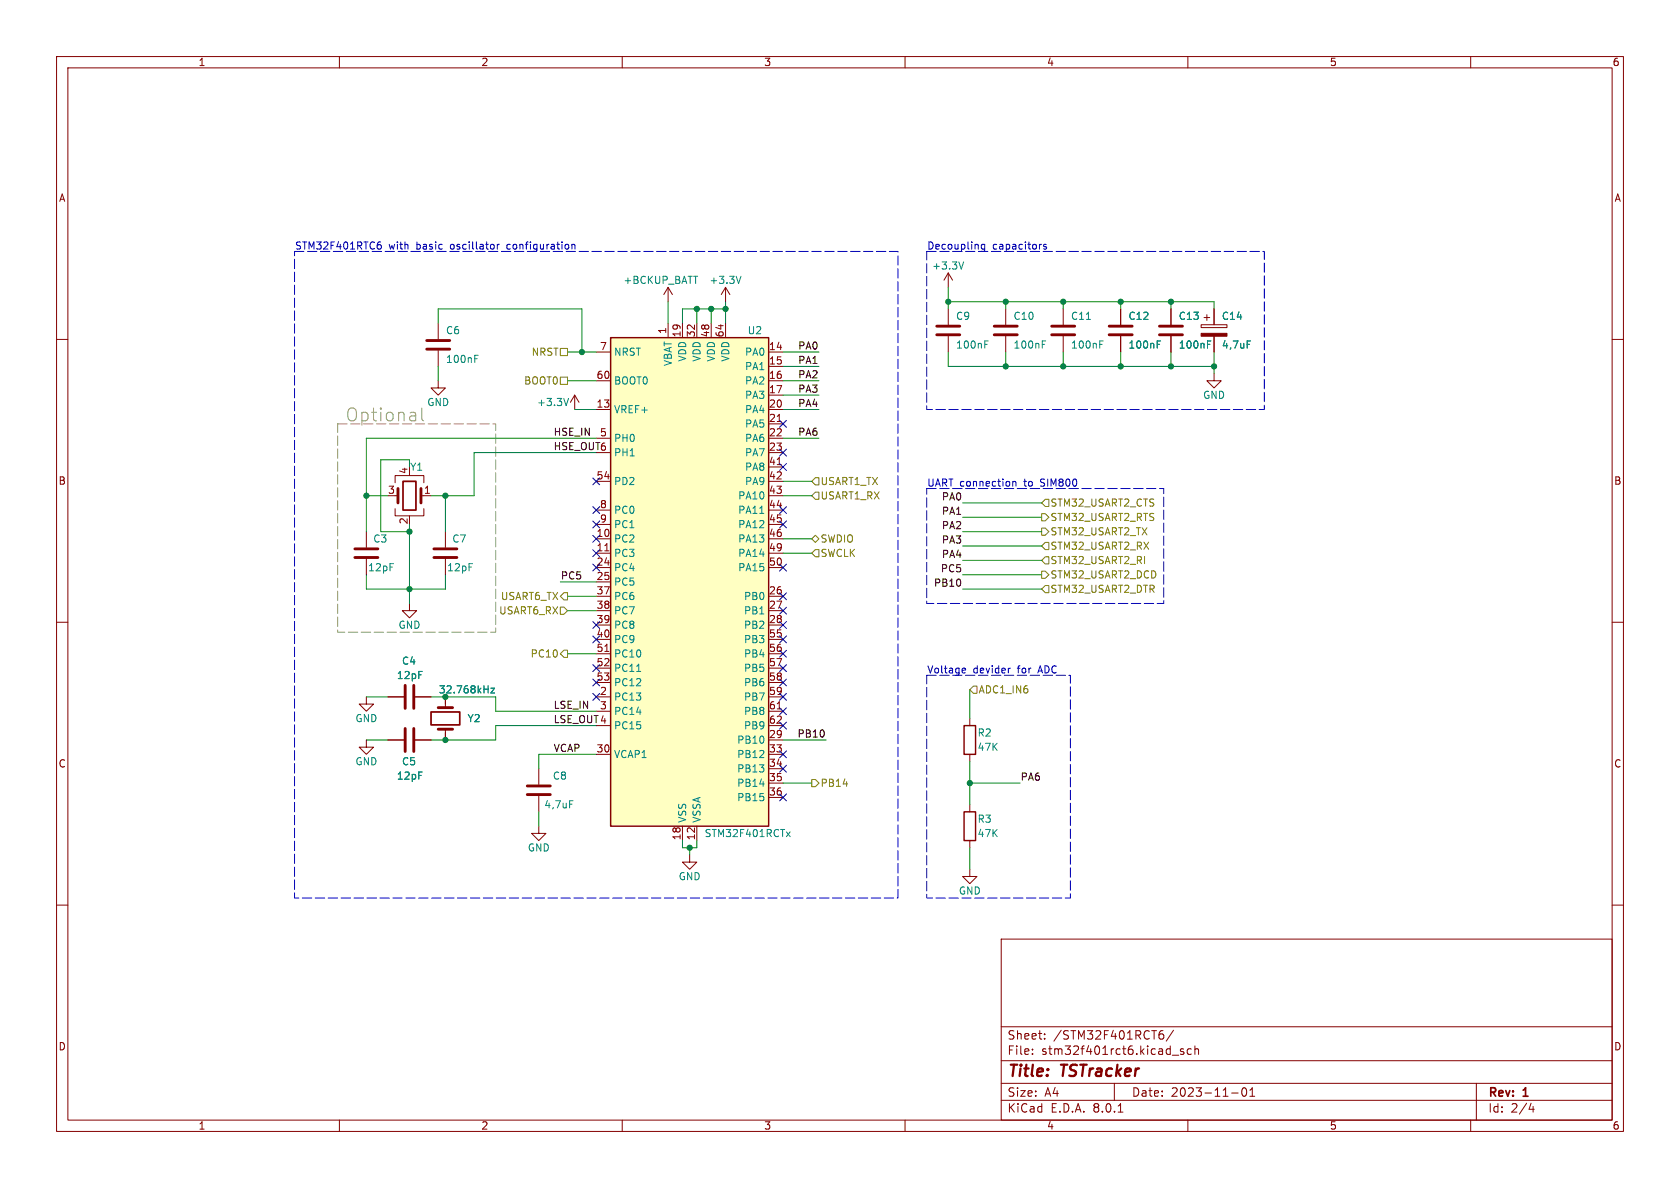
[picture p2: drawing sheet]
<svg xmlns="http://www.w3.org/2000/svg" width="297mm" height="210mm" viewBox="0 0 297 210" stroke-linecap="round" stroke-linejoin="round" font-family="sans-serif">
<g fill="none" stroke="#840000" stroke-width=".18">
<path d="M10 10h277v190h-277zM12 12h273v186h-273zM60 10v2M110 10v2M160 10v2M210 10v2M260 10v2M10 60h2M77.5 57.2v2.7M118.1 50.8l-.8 1.3M118.1 50.8v2.5M118.1 50.8l.8 1.3"/>
<path d="M128.3 50.8l-.8 1.3M128.3 50.8v2.5M128.3 50.8l.7 1.3M167.6 48.3v2.5M167.6 54.6v2.8M167.6 59.4v2.8M167.6 48.3l-.7 1.2M167.6 48.3l.8 1.2M177.8 54.6v2.8M177.8 59.4v2.8M188 54.6v2.8M188 59.4v2.8"/>
<path d="M198.1 54.6v2.8M198.1 59.4v2.8M207 54.6v2.8M207 59.4v2.8M212.3 57.4h4.6v.5h-4.6zM212.9 56.1h1M213.4 55.6v1M214.6 54.6v2.8M214.6 59.4v2.8M285 60h2M77.5 67.3v1.3h1.2l-1.2 1.3-1.3-1.3h1.3M77.5 62v2.8"/>
<path d="M101.6 69.9l-.8 1.2M101.6 69.9v2.5M101.6 69.9l.8 1.2M214.6 66v1.3h1.3l-1.3 1.3-1.2-1.3h1.2M64.8 94v2.8M64.8 98.8v2.8M69.8 85.3v-1.2h5.1v1.2M69.8 89.9v1.3h5.1v-1.3M69.8 87.6h.6M72.4 91.2v.2M74.9 87.6h1.3M78.7 94v2.8"/>
<path d="M78.7 98.8v2.8M10 110h2M72.4 106.7v1.3h1.3l-1.3 1.2-1.3-1.2h1.3M285 110h2M64.8 123.2v1.3h1.2l-1.2 1.2-1.3-1.2h1.3M68.6 130.8h2.8M68.6 123.2h2.8M73.4 130.8h2.8M73.4 123.2h2.8M78.7 123.2v1.9M78.7 128.9v1.9M95.2 135.9v2.8"/>
<path d="M171.4 127v1.3M171.4 133.4v1.2M10 160h2M95.2 146.1v1.2h1.3l-1.3 1.3-1.2-1.3h1.2M95.2 140.7v2.8M171.4 153.7v1.2h1.3l-1.3 1.3-1.2-1.3h1.2M171.4 142.2v1.3M171.4 148.6v1.3M285 160h2M177 166h108v32h-108zM60 198v2M110 198v2"/>
<path d="M160 198v2M177 194.5h108M177 191.5h108M177 187.5h108M177 181.5h108M182.5 186.3v.1M182.5 185.5v.1M184.7 183.6v.1M184.7 182.8v.1M197 191.5v3M197.7 196.6h.8M205 182.8h.5l.2 .3-.1 .5h-.6"/>
<path d="M205.6 182.2l-.5 .1M207.2 186.5h1.2M207.5 182.1l-1.3 2M209.2 185.5l-.3-.1-.2 .2v.2l.5 .2v.3h-.5M210 198v2M210.6 185.5l-.4-.1-.3 .3v.4l.1 .2h.6M211.2 185.5l.3-.1 .3 .1 .1 .9M211.2 184.9v1.5M217.7 193.2h1.2M219.7 192.4l.2-.1a.81 .81 0 0 1 .6 .6 .81 .81 0 0 1-.3 .8l-.2 .1a.81 .81 0 0 1-.3-1.4zM221 193.8h.8M221 192.7l.4-.4v1.5"/>
<path d="M260 198v2M261 191.5v6.5M270.7 195l-.4 1.1h.9M271 195.6v1"/>
</g>
<g fill="none" stroke="#840000" stroke-width=".51">
<path d="M165.6 59.2h4.1M165.6 57.7h4.1M175.8 59.2h4M175.8 57.7h4M185.9 59.2h4.1M185.9 57.7h4.1M196.1 59.2h4.1M196.1 57.7h4.1M205 59.2h4M205 57.7h4M75.4 61.7h4.1M75.4 60.2h4.1"/>
<path d="M62.7 97h4.1M62.7 98.6h4.1M70.4 86.4v2.5M74.4 86.4v2.5M76.7 97h4.1M76.7 98.6h4.1M71.6 121.2v4M71.6 128.8v4M73.2 121.2v4M73.2 128.8v4M77.5 125.1h2.5M77.5 128.9h2.5"/>
<path d="M93.2 138.9h4.1M93.2 140.5h4.1"/>
</g>
<g fill="none" stroke="#008484" stroke-width=".18">
<path d="M131 48.8l-.4 1.3M170.4 46.3l-.5 1.3M192.1 56.5h.7M83.9 63.4h.5M83.9 62.8h.6M100.5 70.4l-.4 1.3M174.1 60.9h.4M174.1 60.3h.6M184.3 60.9h.4M184.3 60.3h.6M194.4 60.9h.4M194.4 60.3h.6"/>
<path d="M204.6 60.9h.4M204.6 60.3h.6M213.5 60.9h.4M213.5 60.3h.6M220.5 60.3h.6M86.8 121.7h.6l-.6 .8h.6M100.7 141.5h.6"/>
</g>
<path d="M71.2 85.1h2.3v5.1h-2.3zM76.2 125.9h5.1v2.2h-5.1z" fill="none" stroke="#840000" stroke-width=".3"/>
<path d="M170.4 128.3h2.1v5.1h-2.1zM170.4 143.5h2.1v5.1h-2.1z" fill="none" stroke="#840000" stroke-width=".25"/>
<path d="M212.3 58.9h4.6v.5h-4.6z" fill="#840000" stroke="#840000" stroke-width=".18"/>
<path d="M107.9 59.7h28v86.4h-28z" fill="#ffffc2"/>
<path d="M107.9 59.7h28v86.4h-28z" fill="none" stroke="#840000" stroke-width=".25"/>
<g fill="none" stroke="#840000" stroke-width=".18">
<path d="M118.1 57.2v2.5M120.6 57.2v2.5M123.2 57.2v2.5M125.7 57.2v2.5M128.3 57.2v2.5M198.1 54.6v2.8M198.1 59.4v2.8M207 54.6v2.8M207 59.4v2.8M214.6 54.6v2.8M214.6 59.4v2.8M105.4 72.4h2.5"/>
<path d="M105.4 62.2h2.5M105.4 67.3h2.5M105.4 77.5h2.5M135.9 72.4h2.5M135.9 62.2h2.5M135.9 64.8h2.5M135.9 67.3h2.5M135.9 69.9h2.5M135.9 74.9h2.5M135.9 77.5h2.5M137.4 74.5h.7M105.4 95.3h2.5"/>
<path d="M105.4 97.8h2.5M105.4 80h2.5M105.4 85.1h2.5M105.4 90.2h2.5M105.4 92.7h2.5M106.9 97.4h.7M135.9 95.3h2.5M135.9 97.8h2.5M135.9 80h2.5M135.9 82.6h2.5M135.9 85.1h2.5M135.9 87.6h2.5"/>
<path d="M135.9 90.2h2.5M135.9 92.7h2.5M137.4 82.1h.7M105.4 100.3h2.5M105.4 102.9h2.5M105.4 105.4h2.5M105.4 108h2.5M105.4 110.5h2.5M105.4 113h2.5M105.4 115.6h2.5M105.4 118.1h2.5M106.9 115.2h.7"/>
<path d="M135.9 100.3h2.5M135.9 105.4h2.5M135.9 108h2.5M135.9 110.5h2.5M135.9 113h2.5M135.9 115.6h2.5M135.9 118.1h2.5M64.8 130.8v1.3h1.2l-1.2 1.3-1.3-1.3h1.3M68.6 123.2h2.8M68.6 130.8h2.8M73.4 123.2h2.8M73.4 130.8h2.8"/>
<path d="M78.7 123.2v1.3M78.7 129.5v1.3M105.4 123.2h2.5M105.4 125.7h2.5M105.4 133.4h2.5M105.4 128.3h2.5M105.4 120.7h2.5M135.9 123.2h2.5M135.9 130.8h2.5M135.9 125.7h2.5M135.9 133.4h2.5M135.9 135.9h2.5"/>
<path d="M135.9 138.4h2.5M135.9 128.3h2.5M135.9 120.7h2.5M137.4 125.3h.7M120.6 146.1v2.5M121.9 151.1v1.3h1.3l-1.3 1.3-1.3-1.3h1.3M123.2 146.1v2.5M135.9 141h2.5"/>
</g>
<path d="M204.6 60.3h.6M204.6 60.9h.4M213.5 60.3h.6M213.5 60.9h.4M220.5 60.3h.6M134.3 90.7h.7M112.5 118.7h.8M86.8 121.7h.6l-.6 .8h.6M139 147.1l.7 .8M139.7 147.1l-.7 .8" fill="none" stroke="#008484" stroke-width=".18"/>
<g fill="none" stroke="#848400" stroke-width=".18">
<path d="M99.1 66.7h1.2v1.2h-1.2zM99.1 61.6h1.2v1.3h-1.2zM143.5 95.3l.6-.7 .7 .7-.7 .6zM144.1 84.5h.7v1.2h-.7l-.6-.6zM144.1 87h.7v1.3h-.7l-.6-.7zM144.1 97.2h.7v1.2h-.7l-.6-.6zM184.1 90.8h.7l.6 .6-.6 .7h-.7zM184.1 93.3h.7l.6 .7-.6 .6h-.7zM184.8 88.3h.6v1.2h-.6l-.7-.6zM184.8 98.4h.6v1.3h-.6l-.7-.6zM184.8 95.9h.6v1.3h-.6l-.7-.7zM99.1 107.3h.6l.6 .7-.6 .6h-.6z"/>
<path d="M99.7 104.8h.6v1.2h-.6l-.6-.6zM99.7 114.9h.6v1.3h-.6l-.6-.6zM184.1 101h.7l.6 .6-.6 .6h-.7zM184.8 103.5h.6v1.3h-.6l-.7-.7zM143.5 137.8h.6l.7 .6-.7 .7h-.6zM172.1 121.3h.6v1.3h-.6l-.7-.7z"/>
</g>
<g fill="none" stroke="#0000c2" stroke-width=".18">
<path d="M66.9 43.3h.3l.2 .2-.1 .4-.4 .1M67.3 42.8h-.4M87.9 43.2v.8M88.3 43.2l-.4 .2M101.1 43.3l.2-.1 .3 .1v.7M101.1 43.2v.8M174.1 43.2v1l-.3 .3-.3-.1M174.1 43.3l-.4-.1-.2 .2 .1 .6h.5M184 43.2h.1M185 43.3l-.3-.1-.2 .2 .1 .2 .4 .1v.3h-.5M179 85.1v.8M179 85.2l.2-.1 .3 .1 .1 .7"/>
<path d="M170.3 118.1l.3 .1 .1 .2-.6 .1M170.6 118.9l-.3 .1M178.6 118.1l-.2 .1"/>
</g>
<path d="M74.6 72.1v2l.3 .3" fill="none" stroke="#848484" stroke-width=".18"/>
<path d="M52.1 44.5h106.6v114.3h-106.6zM163.8 44.5h59.7v27.9h-59.7zM163.8 86.4h41.9v20.3h-41.9zM163.8 119.4h25.4v39.4h-25.4z" fill="none" stroke="#0000c2" stroke-width=".18" stroke-dasharray="1.7 .6"/>
<path d="M59.7 74.9h27.9v36.9h-27.9z" fill="none" stroke="#848484" stroke-width=".18" stroke-dasharray="1.7 .6"/>
<g fill="none" stroke="#008400" stroke-width=".18">
<path d="M77.5 57.2v-2.6h25.4v7.6M118.1 53.3v3.9M123.2 54.6v2.6M125.7 54.6v2.6M128.3 54.6h-7.7v2.6M128.3 53.3v3.9M167.6 53.3h47v1.3M167.6 50.8v3.8M177.8 53.3v1.3M188 53.3v1.3M198.1 53.3v1.3M207 53.3v1.3"/>
<path d="M77.5 64.8v2.5M100.3 62.2h5.1M100.3 67.3h5.1M101.6 72.4h3.8M105.4 77.5h-40.6v16.5M138.4 62.2h6.4M138.4 77.5h6.4M138.4 72.4h6.4M138.4 67.3h6.4M138.4 69.9h6.4M138.4 64.8h6.4M167.6 62.2v2.6h47"/>
<path d="M177.8 62.2v2.6M188 62.2v2.6M198.1 62.2v2.6M207 62.2v2.6M214.6 62.2v3.8M64.8 87.6h3.8M72.4 82.6v-1.3h-5.1v12.7h5.1M72.4 92.7v14M78.7 87.6v6.4M105.4 80h-21.6v7.6h-7.6M138.4 95.3h5.1M138.4 85.1h5.1"/>
<path d="M138.4 97.8h5.1M138.4 87.6h5.1M170.2 94h13.9M170.2 99.1h13.9M170.2 96.5h13.9M170.2 88.9h13.9M170.2 91.4h13.9M64.8 101.6v2.5h13.9v-2.5M99.1 102.9h6.3M100.3 115.6h5.1M100.3 105.4h5.1M100.3 108h5.1"/>
<path d="M170.2 101.6h13.9M170.2 104.1h13.9M64.8 130.8h3.8M64.8 123.2h3.8M76.2 123.2h11.4v2.5h17.8M105.4 128.3h-17.8v2.5h-11.4M105.4 133.4h-10.2v2.5M138.4 130.8h7.6M138.4 138.4h5.1M171.4 121.9v5.1M171.4 134.6v7.6M171.4 138.4h8.9"/>
<path d="M95.2 143.5v2.6M120.6 148.6v1.3h2.6v-1.3M121.9 149.9v1.2M171.4 149.9v3.8"/>
</g>
<g fill="none" stroke="#000084" stroke-width=".18">
<path d="M137.8 79.4l1.2 1.2M137.8 74.3l1.2 1.2M139 79.4l-1.2 1.2M139 74.3l-1.2 1.2M104.8 97.2l1.2 1.2M104.8 89.6l1.2 1.2M104.8 94.6l1.2 1.3M104.8 92.1l1.2 1.2M104.8 84.5l1.2 1.2M104.8 99.7l1.2 1.2M106 97.2l-1.2 1.2M106 89.6l-1.2 1.2"/>
<path d="M106 94.6l-1.2 1.3M106 92.1l-1.2 1.2M106 84.5l-1.2 1.2M106 99.7l-1.2 1.2M137.8 92.1l1.2 1.2M137.8 89.6l1.2 1.2M137.8 81.9l1.2 1.3M137.8 99.7l1.2 1.2M139 92.1l-1.2 1.2M139 89.6l-1.2 1.2M139 81.9l-1.2 1.3M139 99.7l-1.2 1.2"/>
<path d="M104.8 109.9l1.2 1.2M104.8 117.5l1.2 1.2M104.8 112.4l1.2 1.2M106 109.9l-1.2 1.2M106 117.5l-1.2 1.2M106 112.4l-1.2 1.2M137.8 115l1.2 1.2M137.8 117.5l1.2 1.2M137.8 104.8l1.2 1.2M137.8 112.4l1.2 1.2M137.8 109.9l1.2 1.2M137.8 107.3l1.2 1.3"/>
<path d="M139 115l-1.2 1.2M139 117.5l-1.2 1.2M139 104.8l-1.2 1.2M139 112.4l-1.2 1.2M139 109.9l-1.2 1.2M139 107.3l-1.2 1.3M104.8 120l1.2 1.3M104.8 122.6l1.2 1.2M106 120l-1.2 1.3M106 122.6l-1.2 1.2M137.8 125.1l1.2 1.2M137.8 135.3l1.2 1.2"/>
<path d="M137.8 122.6l1.2 1.2M137.8 120l1.2 1.3M137.8 127.7l1.2 1.2M137.8 132.7l1.2 1.3M139 125.1l-1.2 1.2M139 135.3l-1.2 1.2M139 122.6l-1.2 1.2M139 120l-1.2 1.3M139 127.7l-1.2 1.2M139 132.7l-1.2 1.3M137.8 140.4l1.2 1.2M139 140.4l-1.2 1.2"/>
</g>
<g fill="#008400" stroke="#008400" stroke-width=".18">
<circle cx="188" cy="53.3" r=".46"/>
<circle cx="177.8" cy="53.3" r=".46"/>
<circle cx="207" cy="64.8" r=".46"/>
<circle cx="214.6" cy="64.8" r=".46"/>
<circle cx="207" cy="53.3" r=".46"/>
<circle cx="177.8" cy="64.8" r=".46"/>
<circle cx="188" cy="64.8" r=".46"/>
<circle cx="167.6" cy="53.3" r=".46"/>
<circle cx="78.7" cy="87.6" r=".46"/>
<circle cx="72.4" cy="104.1" r=".46"/>
<circle cx="72.4" cy="94" r=".46"/>
<circle cx="64.8" cy="87.6" r=".46"/>
<circle cx="128.3" cy="54.6" r=".46"/>
<circle cx="125.7" cy="54.6" r=".46"/>
<circle cx="123.2" cy="54.6" r=".46"/>
<circle cx="102.9" cy="62.2" r=".46"/>
<circle cx="78.7" cy="123.2" r=".46"/>
<circle cx="121.9" cy="149.9" r=".46"/>
<circle cx="78.7" cy="130.8" r=".46"/>
<circle cx="171.4" cy="138.4" r=".46"/>
<circle cx="198.1" cy="53.3" r=".46"/>
<circle cx="198.1" cy="64.8" r=".46"/>
</g>
<text font-size="3.2" fill="#848484" x="61" y="74.7">Optional</text>
<g font-size="2.8" fill="#840000">
<text x="178" y="190.9">Title:</text>
<text x="187.7" y="190.9">TSTracker</text>
</g>
<g font-size="2.1" fill="#840000">
<text x="178" y="184">Sheet:</text>
<text x="186.2" y="184">/STM32F401RCT6/</text>
<text x="178" y="186.7">File:</text>
<text x="184.1" y="186.7">stm32f401rct6.kicad_sch</text>
<text x="178" y="196.9">KiCad</text>
<text x="178" y="194.1">Size:</text>
<text x="184.7" y="194.1">A4</text>
<text x="185.7" y="196.9">E.D.A.</text>
<text x="193.3" y="196.9">8.0.1</text>
<text x="200" y="194.1">Date:</text>
<text x="207" y="194.1">2023-11-01</text>
<text x="263" y="194.3">Rev:</text>
<text x="263" y="196.9">Id:</text>
<text x="267.1" y="196.9">2/4</text>
<text x="269.4" y="194.3">1</text>
</g>
<g font-size="1.8" fill="#840000">
<text x="35" y="11.9">1</text>
<text x="85" y="11.9">2</text>
<text x="135" y="11.9">3</text>
<text x="185" y="11.9">4</text>
<text x="235" y="11.9">5</text>
<text x="285" y="11.9">6</text>
<text x="10.3" y="35.9">A</text>
<text x="285.3" y="35.9">A</text>
<text x="117.9" y="59.1" transform="rotate(-90 117.9 59.1)">1</text>
<text x="120.4" y="59.7" transform="rotate(-90 120.4 59.7)">19</text>
<text x="122.9" y="59.7" transform="rotate(-90 122.9 59.7)">32</text>
<text x="125.5" y="59.7" transform="rotate(-90 125.5 59.7)">48</text>
<text x="128" y="59.7" transform="rotate(-90 128 59.7)">64</text>
<text x="106" y="62">7</text>
<text x="135.8" y="62">14</text>
<text x="135.8" y="64.5">15</text>
<text x="105.4" y="67.1">60</text>
<text x="135.8" y="67.1">16</text>
<text x="135.8" y="69.6">17</text>
<text x="105.4" y="72.1">13</text>
<text x="106" y="77.2">5</text>
<text x="135.8" y="72.1">20</text>
<text x="135.8" y="74.7">21</text>
<text x="135.8" y="77.2">22</text>
<text x="72.1" y="83.9" transform="rotate(-90 72.1 83.9)">4</text>
<text x="135.8" y="79.8">23</text>
<text x="135.8" y="82.3">41</text>
<text x="10.3" y="85.9">B</text>
<text x="68.5" y="87.4">3</text>
<text x="74.9" y="87.4">1</text>
<text x="105.4" y="84.8">54</text>
<text x="106" y="89.9">8</text>
<text x="135.8" y="84.8">42</text>
<text x="135.8" y="87.4">43</text>
<text x="135.8" y="89.9">44</text>
<text x="285.3" y="85.9">B</text>
<text x="72.1" y="92.8" transform="rotate(-90 72.1 92.8)">2</text>
<text x="105.4" y="95">10</text>
<text x="106" y="92.5">9</text>
<text x="135.8" y="92.5">45</text>
<text x="135.8" y="95">46</text>
<text x="105.4" y="97.5">11</text>
<text x="105.4" y="100.1">24</text>
<text x="135.8" y="97.5">49</text>
<text x="135.8" y="100.1">50</text>
<text x="105.4" y="102.6">25</text>
<text x="105.4" y="105.2">37</text>
<text x="105.4" y="107.7">38</text>
<text x="135.8" y="105.2">26</text>
<text x="135.8" y="107.7">27</text>
<text x="105.4" y="110.2">39</text>
<text x="105.4" y="112.8">40</text>
<text x="135.8" y="110.2">28</text>
<text x="135.8" y="112.8">55</text>
<text x="105.4" y="115.3">51</text>
<text x="105.4" y="117.9">52</text>
<text x="135.8" y="115.3">56</text>
<text x="135.8" y="117.9">57</text>
<text x="105.4" y="120.4">53</text>
<text x="106" y="122.9">2</text>
<text x="106" y="125.5">3</text>
<text x="135.8" y="120.4">58</text>
<text x="135.8" y="122.9">59</text>
<text x="135.8" y="125.5">61</text>
<text x="135.8" y="130.6">29</text>
<text x="135.8" y="128">62</text>
<text x="10.3" y="135.9">C</text>
<text x="105.4" y="133.1">30</text>
<text x="135.8" y="133.1">33</text>
<text x="135.8" y="135.6">34</text>
<text x="285.3" y="135.9">C</text>
<text x="135.8" y="138.2">35</text>
<text x="135.8" y="140.7">36</text>
<text x="120.4" y="148.6" transform="rotate(-90 120.4 148.6)">18</text>
<text x="122.9" y="148.6" transform="rotate(-90 122.9 148.6)">12</text>
<text x="10.3" y="185.9">D</text>
<text x="285.3" y="185.9">D</text>
<text x="35" y="199.9">1</text>
<text x="85" y="199.9">2</text>
<text x="135" y="199.9">3</text>
<text x="185" y="199.9">4</text>
<text x="235" y="199.9">5</text>
<text x="285" y="199.9">6</text>
</g>
<g font-size="1.8" fill="#0000c2">
<text x="52.1" y="44.2">STM32F401RTC6</text>
<text x="68.7" y="44.2">with</text>
<text x="73.7" y="44.2">basic</text>
<text x="79.9" y="44.2">oscillator</text>
<text x="90.1" y="44.2">configuration</text>
<text x="163.8" y="44.2">Decoupling</text>
<text x="175.5" y="44.2">capacitors</text>
<text x="163.8" y="86.1">UART connection</text>
<text x="181.2" y="86.1">to</text>
<text x="184.2" y="86.1">SIM800</text>
<text x="163.8" y="119.1">Voltage</text>
<text x="172" y="119.1">devider</text>
<text x="180" y="119.1">for</text>
<text x="183.9" y="119.1">ADC</text>
</g>
<g font-size="1.8" fill="#008484">
<text x="164.7" y="47.9">+3.3V</text>
<text x="110.1" y="50.4">+BCKUP_BATT</text>
<text x="125.3" y="50.4">+3.3V</text>
<text x="78.7" y="59.3">C6</text>
<text x="132.1" y="59.3">U2</text>
<text x="168.9" y="56.7">C9</text>
<text x="179.1" y="56.7">C10</text>
<text x="189.2" y="56.7">C11</text>
<text x="199.4" y="56.7">C12</text>
<text x="208.3" y="56.7">C13</text>
<text x="215.9" y="56.7">C14</text>
<text x="78.7" y="64.4">100nF</text>
<text x="108.5" y="63.1">NRST</text>
<text x="119" y="64.8" transform="rotate(-90 119 64.8)">VBAT</text>
<text x="121.5" y="64" transform="rotate(-90 121.5 64)">VDD</text>
<text x="124.1" y="64" transform="rotate(-90 124.1 64)">VDD</text>
<text x="126.6" y="64" transform="rotate(-90 126.6 64)">VDD</text>
<text x="129.1" y="64" transform="rotate(-90 129.1 64)">VDD</text>
<text x="131.6" y="63.1">PA0</text>
<text x="131.6" y="65.6">PA1</text>
<text x="168.9" y="61.8">100nF</text>
<text x="179.1" y="61.8">100nF</text>
<text x="189.2" y="61.8">100nF</text>
<text x="199.4" y="61.8">100nF</text>
<text x="208.3" y="61.8">100nF</text>
<text x="215.9" y="61.8">4,7uF</text>
<text x="75.4" y="72">GND</text>
<text x="94.8" y="72">+3.3V</text>
<text x="108.5" y="68.2">BOOT0</text>
<text x="131.6" y="68.2">PA2</text>
<text x="131.6" y="70.7">PA3</text>
<text x="212.6" y="70.7">GND</text>
<text x="108.5" y="73.3">VREF+</text>
<text x="131.6" y="73.3">PA4</text>
<text x="131.6" y="75.8">PA5</text>
<text x="72.4" y="83.4">Y1</text>
<text x="108.5" y="78.3">PH0</text>
<text x="108.5" y="80.9">PH1</text>
<text x="131.6" y="78.3">PA6</text>
<text x="131.6" y="80.9">PA7</text>
<text x="131.6" y="83.4">PA8</text>
<text x="108.5" y="86">PD2</text>
<text x="130.4" y="88.5">PA10</text>
<text x="131.6" y="86">PA9</text>
<text x="108.5" y="91">PC0</text>
<text x="108.5" y="93.6">PC1</text>
<text x="130.4" y="91">PA11</text>
<text x="130.4" y="93.6">PA12</text>
<text x="65" y="101.2">12pF</text>
<text x="65.9" y="96.1">C3</text>
<text x="79" y="101.2">12pF</text>
<text x="79.9" y="96.1">C7</text>
<text x="108.5" y="96.1">PC2</text>
<text x="108.5" y="98.7">PC3</text>
<text x="108.5" y="101.2">PC4</text>
<text x="130.4" y="96.1">PA13</text>
<text x="130.4" y="98.7">PA14</text>
<text x="130.4" y="101.2">PA15</text>
<text x="108.5" y="103.7">PC5</text>
<text x="108.5" y="106.3">PC6</text>
<text x="131.4" y="106.3">PB0</text>
<text x="70.4" y="111.4">GND</text>
<text x="108.5" y="108.8">PC7</text>
<text x="108.5" y="111.4">PC8</text>
<text x="108.5" y="113.9">PC9</text>
<text x="131.4" y="108.8">PB1</text>
<text x="131.4" y="111.4">PB2</text>
<text x="131.4" y="113.9">PB3</text>
<text x="71" y="117.7">C4</text>
<text x="108.5" y="116.4">PC10</text>
<text x="108.5" y="119">PC11</text>
<text x="131.4" y="116.4">PB4</text>
<text x="131.4" y="119">PB5</text>
<text x="70.1" y="120.2">12pF</text>
<text x="77.5" y="122.8">32.768kHz</text>
<text x="108.5" y="124.1">PC13</text>
<text x="108.5" y="121.5">PC12</text>
<text x="131.4" y="121.5">PB6</text>
<text x="131.4" y="124.1">PB7</text>
<text x="62.7" y="127.9">GND</text>
<text x="82.6" y="127.9">Y2</text>
<text x="108.5" y="126.6">PC14</text>
<text x="108.5" y="129.1">PC15</text>
<text x="130.2" y="131.7">PB10</text>
<text x="131.4" y="126.6">PB8</text>
<text x="131.4" y="129.1">PB9</text>
<text x="172.7" y="130.4">R2</text>
<text x="62.7" y="135.5">GND</text>
<text x="71" y="135.5">C5</text>
<text x="108.5" y="134.2">VCAP1</text>
<text x="130.2" y="134.2">PB12</text>
<text x="130.2" y="136.8">PB13</text>
<text x="172.7" y="132.9">47K</text>
<text x="70.1" y="138">12pF</text>
<text x="96.1" y="143.1">4,7uF</text>
<text x="97.6" y="138">C8</text>
<text x="130.2" y="139.3">PB14</text>
<text x="130.2" y="141.8">PB15</text>
<text x="121.5" y="145.5" transform="rotate(-90 121.5 145.5)">VSS</text>
<text x="124.1" y="145.5" transform="rotate(-90 124.1 145.5)">VSSA</text>
<text x="124.5" y="148.2">STM32F401RCTx</text>
<text x="172.7" y="145.6">R3</text>
<text x="172.7" y="148.2">47K</text>
<text x="93.2" y="150.7">GND</text>
<text x="119.9" y="155.8">GND</text>
<text x="169.4" y="158.3">GND</text>
</g>
<g font-size="1.8" fill="#848400">
<text x="93.9" y="63.1">NRST</text>
<text x="92.6" y="68.2">BOOT0</text>
<text x="145" y="86">USART1_TX</text>
<text x="145" y="88.5">USART1_RX</text>
<text x="185.6" y="89.8">STM32_USART2_CTS</text>
<text x="185.6" y="92.3">STM32_USART2_RTS</text>
<text x="185.6" y="94.8">STM32_USART2_TX</text>
<text x="145" y="98.7">SWCLK</text>
<text x="145" y="96.1">SWDIO</text>
<text x="185.6" y="99.9">STM32_USART2_RI</text>
<text x="185.6" y="97.4">STM32_USART2_RX</text>
<text x="88.4" y="106.3">USART6_TX</text>
<text x="185.6" y="105">STM32_USART2_DTR</text>
<text x="185.6" y="102.5">STM32_USART2_DCD</text>
<text x="88.1" y="108.8">USART6_RX</text>
<text x="93.7" y="116.4">PC10</text>
<text x="172.9" y="122.8">ADC1_IN6</text>
<text x="145" y="139.3">PB14</text>
</g>
<g font-size="1.8">
<text x="141" y="64.4">PA1</text>
<text x="141" y="61.9">PA0</text>
<text x="141" y="67">PA2</text>
<text x="141" y="69.5">PA3</text>
<text x="97.8" y="77.1">HSE_IN</text>
<text x="141" y="72">PA4</text>
<text x="141" y="77.1">PA6</text>
<text x="97.8" y="79.7">HSE_OUT6</text>
<text x="166.4" y="88.6">PA0</text>
<text x="166.4" y="93.6">PA2</text>
<text x="166.4" y="91.1">PA1</text>
<text x="166.2" y="101.3">PC5</text>
<text x="166.4" y="98.7">PA4</text>
<text x="166.4" y="96.2">PA3</text>
<text x="99.1" y="102.5">PC5</text>
<text x="165" y="103.8">PB10</text>
<text x="97.8" y="125.4">LSE_IN</text>
<text x="97.8" y="127.9">LSE_OUT4</text>
<text x="140.9" y="130.5">PB10</text>
<text x="97.8" y="133">VCAP</text>
<text x="180.3" y="138.1">PA6</text>
</g>
</svg>
